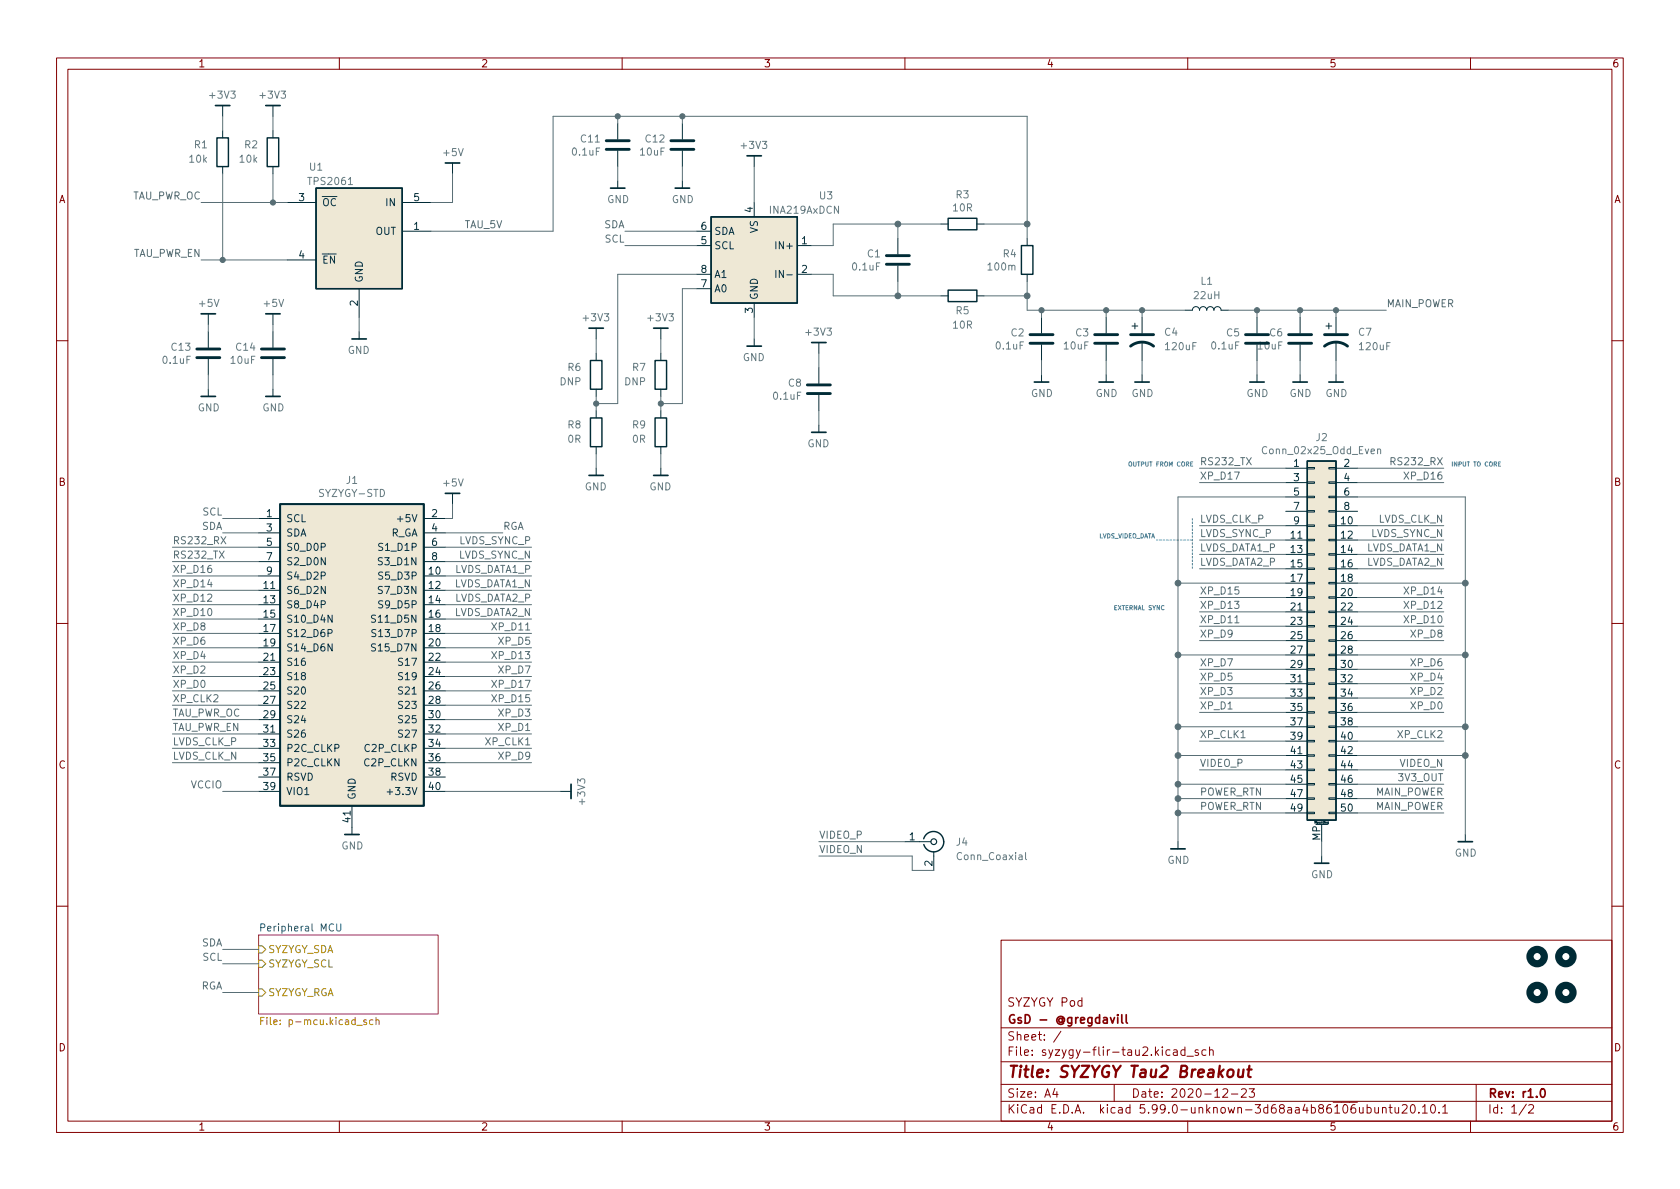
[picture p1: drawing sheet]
<svg xmlns="http://www.w3.org/2000/svg" width="297mm" height="210mm" viewBox="0 0 297 210" stroke-linecap="round" stroke-linejoin="round" font-family="sans-serif">
<g fill="none" stroke="#840000" stroke-width=".18">
<path d="M10 10.2h277v190.1h-277zM12 12.2h273v186.1h-273zM60 10.2v2M110 10.2v2M160 10.2v2M210 10.2v2M260 10.2v2M10 60.2h2M285 60.2h2M10 110.2h2M285 110.2h2M10 160.2h2"/>
<path d="M177 166.3h108v32h-108zM285 160.2h2M60 198.3v2M110 198.3v2M160 198.3v2M177 194.8h108M177 191.8h108M177 187.8h108M177 181.8h108M186.5 192.5l-.4 1h1M186.9 193v1M187.6 182.4l-1.3 1.9"/>
<path d="M197 191.8v3M207.5 185.7h.6v.9M208.1 186l-.5 .1a.29 .29 0 0 0-.2 .2 .29 .29 0 0 0 .2 .3h.5M209.5 185.7l-.4-.1-.3 .3v.4l.1 .3h.6M209.5 185.1v1.5M209.9 186.8h1.1M210 198.3v2M211.9 185.7l-.4-.1-.2 .2 .1 .3 .5 .1v.4h-.6M213.2 185.7l-.4-.1-.3 .3v.4l.1 .3h.6M213.9 185.8l.2-.2 .3 .1 .1 .9M213.9 185.1v1.5M216.2 192.7l.6-.2 .2 .2 .1 .3-1 1h1"/>
<path d="M217.7 193.5h1.2M219.5 192.7l.6-.2 .2 .2 .1 .3-1 1h1M220.9 192.5h.9l-.5 .6 .4 .1v.7l-.2 .1h-.4l-.2-.1M243.1 195.8v1h.4l.2-.1M243.7 195.8v1M244.4 196l.2-.2 .4 .1 .1 .9M244.4 195.8v1M245.6 195.8h.5M245.8 195.3v1.3l.3 .2M246.6 195.8l.1 1h.4l.2-.1M247.3 195.8v1M247.9 195.5l.6-.2 .2 .2 .1 .3-.9 1h.9"/>
<path d="M249.6 195.4l.1-.1a.81 .81 0 0 1 .6 .7 .81 .81 0 0 1-.3 .8h-.1a.81 .81 0 0 1-.6-.6 .81 .81 0 0 1 .3-.8zM250.9 196.7v.1M251.5 195.8l.4-.5v1.5M251.5 196.8h.9M253.1 195.4l.2-.1a.81 .81 0 0 1 .6 .7 .81 .81 0 0 1-.3 .8h-.2a.81 .81 0 0 1-.5-.6 .81 .81 0 0 1 .2-.8zM254.4 196.7v.1M255.1 195.8l.4-.5v1.5M255.1 196.8h.8M260 198.3v2M261 191.8v6.5M269.9 195.3l-1.3 1.9M270.3 195.5l.6-.2 .2 .2 .1 .3-1 1h1"/>
</g>
<path d="M196.3 179.9l.4 1 .4-1M197.6 179.4v.2M197.6 179.9v1M198.3 179.4v1.3l.3 .2M199.1 179.4v1.3l.2 .2M272.6 192.6l.1-.1a.81 .81 0 0 1 .6 .7 .81 .81 0 0 1-.3 .8h-.2a.82 .82 0 0 1-.5-.6 .82 .82 0 0 1 .3-.8z" fill="none" stroke="#840000" stroke-width=".3"/>
<path d="M217.2 189.3a.52 .52 0 0 1 .5-.2 .52 .52 0 0 1 .4 .4l-.1 .6a.55 .55 0 0 1-.5 .4 .55 .55 0 0 1-.5-.4zM219 189.1v1.3a.57 .57 0 0 0 .7-.1M219.9 189.1l-.2 1.4M220.5 189.1h.8M220.9 188.5l-.2 1.7 .1 .2 .3 .1" fill="none" stroke="#840000" stroke-width=".4"/>
<path d="M45.7 165.3h31.8v14h-31.8z" fill="#fff" stroke="#fff" stroke-width=".18"/>
<path d="M45.7 165.3h31.8v14h-31.8z" fill="none" stroke="#840084" stroke-width=".18"/>
<path d="M46.1 164h.6l.1-.2v-.3l-.7-.1v1.2M59.5 163.4v1l.3 .2h.3l.2-.2v-1" fill="none" stroke="#008484" stroke-width=".18"/>
<path d="M46.7 179.9h-.6v1.3M66.5 179.9v1.3M46.1 180.5h.4M65.9 180.4l-.3-.1-.3 .3 .2 .5h.4M66.5 180.5l.2-.2 .3 .1v.8" fill="none" stroke="#b58900" stroke-width=".18"/>
<path d="M45.7 169.8h.7l.6 .6-.6 .7h-.7zM45.7 167.3h.7l.6 .6-.6 .6h-.7zM45.7 174.9h.7l.6 .6-.6 .6h-.7z" fill="none" stroke="#859900" stroke-width=".18"/>
<g fill="none" stroke="#002b36" stroke-width=".25">
<path d="M38.4 24.4h2v5.1h-2zM47.2 24.4h2.1v5.1h-2.1zM55.9 33.3h15.2v17.7h-15.2zM125.7 38.3h15.3v15.3h-15.3zM167.6 38.6h5.1v2h-5.1zM167.6 51.3h5.1v2h-5.1zM180.6 43.4h2v5.1h-2zM104.4 63.7h2v5.1h-2zM104.4 73.9h2v5.1h-2zM115.8 63.7h2.1v5.1h-2.1zM115.8 73.9h2.1v5.1h-2.1zM231.1 81.5h5.1v63.5h-5.1z"/>
<path d="M163.3 148.3a1.8 1.8 0 0 1 2.8-1 1.8 1.8 0 0 1 0 2.9 1.8 1.8 0 0 1-2.8-.9"/>
</g>
<g fill="none" stroke="#002b36" stroke-width=".18">
<path d="M39.4 18.7v1.9M48.3 18.7v1.9M39.4 23.1v1.3M39.4 29.5v1.2M48.3 23.1v1.3M48.3 29.5v1.2M50.8 35.8h5.1M71.1 35.8h5.1M80 28.8v1.9M109.2 21.8v2.8M109.2 26.7v2.8M109.2 32v1.3"/>
<path d="M120.6 21.8v2.8M120.6 26.7v2.8M120.6 32v1.3M133.3 27.6v1.9M133.3 35.8v2.5M166.4 39.6h1.2M172.7 39.6h1.3M36.8 55.5v1.9M36.8 58.7v2.8M48.3 55.5v1.9M48.3 58.7v2.8M50.8 46h5.1"/>
<path d="M63.5 51v5.1M63.5 58.7v1.2M71.1 40.9h5.1M105.4 58v1.9M116.8 58v1.9M123.2 43.4h2.5M123.2 48.5h2.5M123.2 40.9h2.5M123.2 51h2.5M133.3 53.6v2.5M133.3 59.9v1.3M141 43.4h2.5"/>
<path d="M141 48.5h2.5M158.7 42.2v2.8M158.7 47v2.8M166.4 52.3h1.2M172.7 52.3h1.3M181.6 42.2v1.2M181.6 48.5v1.3M184.1 56.1v2.8M195.6 56.1v2.8M200.2 57.7h1M200.7 57.1v1.1M201.9 56.1v2.8"/>
<path d="M209.5 54.9h1.3a.64 .64 0 0 1 .7-.7 .64 .64 0 0 1 .6 .7 .64 .64 0 0 1 .6-.7 .64 .64 0 0 1 .7 .7 .64 .64 0 0 1 .6-.7 .64 .64 0 0 1 .6 .7 .64 .64 0 0 1 .7-.7 .64 .64 0 0 1 .6 .7h1.3M222.2 56.1v2.8M229.9 56.1v2.8M234.4 57.7h1.1M234.9 57.1v1.1M236.2 56.1v2.8M36.8 63.5v2.8M36.8 68.8v1.3M48.3 63.5v2.8M48.3 68.8v1.3M105.4 62.5v1.2M105.4 68.8v1.3"/>
<path d="M105.4 72.6v1.3M105.4 79v1.3M116.8 62.5v1.2M116.8 68.8v1.3M116.8 72.6v1.3M116.8 79v1.3M144.8 60.6v1.9M144.8 65v2.8M144.8 69.8v2.8M144.8 75.2v1.2M184.1 61v2.7M184.1 66.3v1.3"/>
<path d="M195.6 61v2.7M195.6 66.3v1.3M201.9 60.4v3.3M201.9 66.3v1.3M222.2 61v2.7M222.2 66.3v1.3M229.9 61v2.7M229.9 66.3v1.3M236.2 60.4v3.3M236.2 66.3v1.3M45.7 91.7h3.8M45.7 94.2h3.8"/>
<path d="M45.7 96.8h3.8M45.7 99.3h3.8M74.9 91.7h3.8M74.9 94.2h3.8M74.9 96.8h3.8M74.9 99.3h3.8M80 87.2v1.9M105.4 82.8v1.3M116.8 82.8v1.3M227.3 82.8h3.8M227.3 93h3.8M227.3 95.5h3.8"/>
<path d="M227.3 98h3.8M227.3 85.3h3.8M227.3 87.9h3.8M227.3 90.4h3.8M231.1 87.8h1.3v.2h-1.3zM231.1 85.2h1.3v.3h-1.3zM231.1 82.7h1.3v.2h-1.3zM231.1 97.9h1.3v.3h-1.3zM231.1 95.4h1.3v.2h-1.3zM231.1 92.8h1.3v.3h-1.3zM231.1 90.3h1.3v.2h-1.3zM234.9 87.8h1.3v.2h-1.3z"/>
<path d="M234.9 85.2h1.3v.3h-1.3zM234.9 82.7h1.3v.2h-1.3zM234.9 97.9h1.3v.3h-1.3zM234.9 95.4h1.3v.2h-1.3zM234.9 92.8h1.3v.3h-1.3zM234.9 90.3h1.3v.2h-1.3zM236.2 82.8h3.8M236.2 93h3.8M236.2 95.5h3.8M236.2 98h3.8M236.2 85.3h3.8M236.2 87.9h3.8"/>
<path d="M236.2 90.4h3.8M45.7 101.8h3.8M45.7 104.4h3.8M45.7 106.9h3.8M45.7 109.5h3.8M45.7 112h3.8M45.7 114.5h3.8M45.7 117.1h3.8M45.7 119.6h3.8M74.9 101.8h3.8M74.9 104.4h3.8M74.9 106.9h3.8"/>
<path d="M74.9 109.5h3.8M74.9 112h3.8M74.9 114.5h3.8M74.9 117.1h3.8M74.9 119.6h3.8M227.3 100.6h3.8M227.3 103.1h3.8M227.3 105.7h3.8M227.3 108.2h3.8M227.3 110.7h3.8M227.3 113.3h3.8M227.3 115.8h3.8"/>
<path d="M227.3 118.4h3.8M231.1 118.2h1.3v.3h-1.3zM231.1 115.7h1.3v.2h-1.3zM231.1 110.6h1.3v.3h-1.3zM231.1 108.1h1.3v.2h-1.3zM231.1 105.5h1.3v.3h-1.3zM231.1 103h1.3v.2h-1.3zM231.1 113.2h1.3v.2h-1.3zM231.1 100.5h1.3v.2h-1.3zM234.9 118.2h1.3v.3h-1.3zM234.9 115.7h1.3v.2h-1.3zM234.9 110.6h1.3v.3h-1.3z"/>
<path d="M234.9 108.1h1.3v.2h-1.3zM234.9 105.5h1.3v.3h-1.3zM234.9 103h1.3v.2h-1.3zM234.9 113.2h1.3v.2h-1.3zM234.9 100.5h1.3v.2h-1.3zM236.2 100.6h3.8M236.2 103.1h3.8M236.2 105.7h3.8M236.2 108.2h3.8M236.2 110.7h3.8M236.2 113.3h3.8M236.2 115.8h3.8"/>
<path d="M236.2 118.4h3.8M45.7 122.2h3.8M45.7 124.7h3.8M45.7 127.2h3.8M45.7 129.8h3.8M45.7 132.3h3.8M45.7 134.9h3.8M45.7 137.4h3.8M45.7 139.9h3.8M74.9 122.2h3.8M74.9 124.7h3.8M74.9 127.2h3.8"/>
<path d="M74.9 129.8h3.8M74.9 132.3h3.8M74.9 134.9h3.8M74.9 137.4h3.8M74.9 139.9h3.8M99.1 139.9h1.9M227.3 120.9h3.8M227.3 123.4h3.8M227.3 126h3.8M227.3 128.5h3.8M227.3 131.1h3.8M227.3 133.6h3.8"/>
<path d="M227.3 136.1h3.8M227.3 138.7h3.8M231.1 120.8h1.3v.2h-1.3zM231.1 123.3h1.3v.3h-1.3zM231.1 125.9h1.3v.2h-1.3zM231.1 128.4h1.3v.2h-1.3zM231.1 130.9h1.3v.3h-1.3zM231.1 133.5h1.3v.2h-1.3zM231.1 136h1.3v.3h-1.3zM231.1 138.6h1.3v.2h-1.3zM234.9 120.8h1.3v.2h-1.3zM234.9 123.3h1.3v.3h-1.3z"/>
<path d="M234.9 125.9h1.3v.2h-1.3zM234.9 128.4h1.3v.2h-1.3zM234.9 130.9h1.3v.3h-1.3zM234.9 133.5h1.3v.2h-1.3zM234.9 136h1.3v.3h-1.3zM234.9 138.6h1.3v.2h-1.3zM236.2 120.9h3.8M236.2 123.4h3.8M236.2 126h3.8M236.2 128.5h3.8M236.2 131.1h3.8M236.2 133.6h3.8"/>
<path d="M236.2 136.1h3.8M236.2 138.7h3.8M62.2 142.5v5.1M160 148.8h4.6M165.1 150.6v3.3M208.3 148.8v1.3M227.3 141.2h3.8M227.3 143.8h3.8M231.1 141.1h1.3v.2h-1.3zM231.1 143.6h1.3v.3h-1.3zM232.7 145.8h2M233.7 145.8v3"/>
<path d="M233.7 151.4v1.2M234.9 145.3v.4h-.2M234.9 145.4h-.2v.2h.2M234.9 141.1h1.3v.2h-1.3zM234.9 143.6h1.3v.3h-1.3zM236.2 141.2h3.8M236.2 143.8h3.8M259.1 147.6v1.2"/>
</g>
<g fill="#eee8d5" stroke="#eee8d5" stroke-width=".18">
<path d="M49.5 89.1h25.4v53.4h-25.4z"/>
<path d="M125.7 38.3h15.3v15.3h-15.3z"/>
<path d="M231.1 81.5h5.1v63.5h-5.1z"/>
<path d="M55.9 33.3h15.2v17.7h-15.2z"/>
</g>
<path d="M49.5 89.1h25.4v53.4h-25.4z" fill="none" stroke="#002b36" stroke-width=".33"/>
<path d="M137.2 42.7v1.3M137.2 47.8v1.3M58 112l.6-.1 .1-.2v-.3l-.7-.1v1.3M58.7 108.8v1.2l-.7-1.2v1.2M58.7 113.9v1.2l-.7-1.2v1.2M66.4 108.8h-.5l-.2 .1v.4l.6 .2 .1 .3-.2 .2h-.5M66.4 113.9h-.5l-.2 .1v.3l.6 .3 .1 .3-.2 .2h-.5M66.5 111.4l-.5-.1-.2 .1v.4l.5 .2 .2 .3-.3 .3-.5-.1M68.5 140h.9" fill="none" stroke="#073642" stroke-width=".18"/>
<g fill="none" stroke="#002b36" stroke-width=".3">
<path d="M38.1 18.7h2.5M47 18.7h2.5M78.7 28.8h2.6M107.9 33.3h2.6M119.4 33.3h2.5M132.1 27.6h2.5M35.6 55.5h2.5M47 55.5h2.5M62.2 59.9h2.6M104.1 58h2.6M115.6 58h2.5M35.6 70.1h2.5"/>
<path d="M47 70.1h2.5M132.1 61.2h2.5M143.5 76.4h2.5M143.5 60.6h2.5M182.9 67.6h2.5M194.3 67.6h2.5M200.7 67.6h2.5M221 67.6h2.5M228.6 67.6h2.5M234.9 67.6h2.6M78.7 87.2h2.6M104.1 84.1h2.6"/>
<path d="M115.6 84.1h2.5M101 138.7v2.5M61 147.6h2.5M207 150.1h2.5M232.4 152.6h2.5M257.8 148.8h2.5"/>
</g>
<g fill="none" stroke="#002b36" stroke-width="1.3">
<circle cx="271.8" cy="169.2" r="1.27"/>
<circle cx="271.8" cy="175.5" r="1.27"/>
<circle cx="276.9" cy="175.5" r="1.27"/>
<circle cx="276.9" cy="169.2" r="1.27"/>
</g>
<g fill="none" stroke="#002b36" stroke-width=".51">
<path d="M107.2 26.4h4.1M107.2 24.9h4.1M118.6 26.4h4.1M118.6 24.9h4.1M156.7 46.7h4.1M156.7 45.2h4.1M182.1 59.2h4.1M193.5 59.2h4.1M199.9 59.2h4.1M220.2 59.2h4.1M227.8 59.2h4.1M234.2 59.2h4.1"/>
<path d="M34.8 63.2h4.1M34.8 61.7h4.1M46.2 63.2h4.1M46.2 61.7h4.1M142.7 69.6h4.1M142.7 68.1h4.1M182.1 60.7h4.1M193.5 60.7h4.1M199.9 61.2a3.3 3.3 0 0 1 4.1 0M220.2 60.7h4.1M227.8 60.7h4.1M234.2 61.2a3.3 3.3 0 0 1 4.1 0"/>
</g>
<circle cx="165.1" cy="148.8" r=".51" fill="none" stroke="#002b36" stroke-width=".2"/>
<path d="M243.6 79.5l.1-.1 .4 .1v.7M243.6 79.4v.8M181.3 150.8v1l.2 .2" fill="none" stroke="#657b83" stroke-width=".18"/>
<g fill="none" stroke="#586e75" stroke-width=".18">
<path d="M35.6 35.8h15.2M39.4 20.6v2.5M39.4 30.7v15.3M48.3 20.6v2.5M48.3 30.7v5.1M80 30.7v5.1h-3.8M109.2 20.6v1.2M109.2 29.5v2.5M120.6 20.6v1.2M120.6 29.5v2.5M133.3 29.5v6.3M158.7 39.6v2.6"/>
<path d="M166.4 39.6h-19.1v3.8h-3.8M174 39.6h7.6M35.6 46h15.2M36.8 57.4v1.3M48.3 57.4v1.3M63.5 56.1v2.6M76.2 40.9h21.6v-20.3h83.8v21.6M105.4 59.9v2.6M110.5 43.4h12.7M110.5 40.9h12.7M116.8 59.9v2.6M123.2 48.5h-14v22.9h-3.8"/>
<path d="M123.2 51h-2.6v20.4h-3.8M133.3 56.1v3.8M143.5 48.5h3.8v3.8h19.1M158.7 49.8v2.5M174 52.3h7.6M181.6 49.8v5.1h27.9M184.1 54.9v1.2M195.6 54.9v1.2M201.9 54.9v1.2M217.2 54.9h27.9M222.2 54.9v1.2M229.9 54.9v1.2"/>
<path d="M236.2 54.9v1.2M36.8 66.3v2.5M48.3 66.3v2.5M105.4 70.1v2.5M116.8 70.1v2.5M144.8 62.5v2.5M144.8 72.6v2.6M184.1 63.7v2.6M195.6 63.7v2.6M201.9 63.7v2.6M222.2 63.7v2.6M229.9 63.7v2.6"/>
<path d="M236.2 63.7v2.6M30.5 96.8h15.2M30.5 99.3h15.2M39.1 94.9l.8 1.3M39.4 91.7h6.3M39.4 94.2h6.3M39.9 94.9l-.8 1.3M78.7 94.2h10.2M78.7 96.8h15.3M78.7 99.3h15.3M80 89.1v2.6h-1.3M105.4 80.3v2.5"/>
<path d="M116.8 80.3v2.5M212.1 98h15.2M212.1 85.3h15.2M212.1 82.8h15.2M212.1 95.5h15.2M212.1 93h15.2M227.3 87.9h-19v60.9M240 87.9h19.1v59.7M240 98h15.3M240 85.3h15.3M240 82.8h15.3M240 95.5h15.3"/>
<path d="M240 93h15.3M245.9 81.6l.6-.1 .2-.1-.1-.4-.7-.1v1.3M30.5 106.9h15.2M30.5 114.5h15.2M30.5 117.1h15.2M30.5 104.4h15.2M30.5 119.6h15.2M30.5 112h15.2M30.5 109.5h15.2M30.5 101.8h15.2M78.7 106.9h15.3M78.7 114.5h15.3"/>
<path d="M78.7 117.1h15.3M78.7 104.4h15.3M78.7 119.6h15.3M78.7 112h15.3M78.7 109.5h15.3M78.7 101.8h15.3M208.3 103.1h19M208.3 115.8h19M212.1 105.7h15.2M212.1 108.2h15.2M212.1 110.7h15.2M212.1 113.3h15.2"/>
<path d="M212.1 100.6h15.2M212.1 118.4h15.2M218.3 110.1h.8M240 103.1h19.1M240 105.7h15.3M240 108.2h15.3M240 110.7h15.3M240 115.8h19.1M240 113.3h15.3M240 100.6h15.3M240 118.4h15.3M30.5 132.3h15.2"/>
<path d="M30.5 134.9h15.2M30.5 122.2h15.2M30.5 124.7h15.2M30.5 127.2h15.2M30.5 129.8h15.2M39.4 139.9h6.3M78.7 132.3h15.3M78.7 134.9h15.3M78.7 139.9h20.4M78.7 122.2h15.3M78.7 124.7h15.3M78.7 127.2h15.3"/>
<path d="M78.7 129.8h15.3M208.3 128.5h19M208.3 133.6h19M208.3 138.7h19M212.1 126h15.2M212.1 120.9h15.2M212.1 123.4h15.2M212.1 131.1h15.2M212.1 136.1h15.2M219.4 130.5h.7M240 126h15.3M240 128.5h19.1"/>
<path d="M240 133.6h19.1M240 120.9h15.3M240 123.4h15.3M240 131.1h15.3M240 136.1h15.3M240 138.7h15.3M144.8 151.4h16.5v2.5h3.8M144.8 148.8h15.2M208.3 141.2h19M208.3 143.8h19M233.7 148.8v2.6M240 141.2h15.3"/>
<path d="M240 143.8h15.3M39.4 167.9h6.3M39.4 170.4h6.3M39.4 175.5h6.3"/>
</g>
<path d="M210.9 81.7h-.4v.7h.4M264.9 82h.3M265.3 81.7h-.4v.7h.4" fill="none" stroke="#268bd2" stroke-width=".18"/>
<path d="M210.8 91.7v8.9M210.8 95.5h-6.3" fill="none" stroke="#268bd2" stroke-width=".18" stroke-dasharray=".3 .3"/>
<g fill="#586e75" stroke="#586e75" stroke-width=".18">
<circle cx="39.4" cy="46" r=".46"/>
<circle cx="48.3" cy="35.8" r=".46"/>
<circle cx="105.4" cy="71.4" r=".46"/>
<circle cx="109.2" cy="20.6" r=".46"/>
<circle cx="120.6" cy="20.6" r=".46"/>
<circle cx="208.3" cy="133.6" r=".51"/>
<circle cx="208.3" cy="138.7" r=".51"/>
<circle cx="208.3" cy="141.2" r=".51"/>
<circle cx="208.3" cy="128.5" r=".51"/>
<circle cx="208.3" cy="143.8" r=".51"/>
<circle cx="116.8" cy="71.4" r=".46"/>
<circle cx="181.6" cy="39.6" r=".51"/>
<circle cx="181.6" cy="52.3" r=".51"/>
<circle cx="158.8" cy="39.6" r=".51"/>
<circle cx="158.8" cy="52.3" r=".51"/>
<circle cx="184.1" cy="54.9" r=".46"/>
<circle cx="195.6" cy="54.9" r=".46"/>
<circle cx="259.1" cy="103.1" r=".51"/>
<circle cx="259.1" cy="115.8" r=".51"/>
<circle cx="259.1" cy="128.5" r=".51"/>
<circle cx="259.1" cy="133.6" r=".51"/>
<circle cx="229.9" cy="54.9" r=".46"/>
<circle cx="236.2" cy="54.9" r=".46"/>
<circle cx="222.2" cy="54.9" r=".46"/>
<circle cx="201.9" cy="54.9" r=".46"/>
<circle cx="208.3" cy="103.1" r=".51"/>
<circle cx="208.3" cy="115.8" r=".51"/>
</g>
<text font-size="2.8" fill="#840000" x="178" y="190.6">Title: SYZYGY Tau2 Breakout</text>
<g font-size="2.1" fill="#840000">
<text x="178" y="178">SYZYGY Pod</text>
<text x="178" y="184">Sheet: /</text>
<text x="178" y="181">GsD - @gregdavill</text>
<text x="178" y="186.7">File: syzygy-flir-tau2.kicad_sch</text>
<text x="178" y="196.9">KiCad E.D.A. kicad 5.99.0-unknown-3d68aa4b86~106~ubuntu20.10.1</text>
<text x="178" y="194.1">Size: A4</text>
<text x="200" y="194.1">Date: 2020-12-23</text>
<text x="263" y="194.1">Rev: r1.0</text>
<text x="263" y="196.9">Id: 1/2</text>
</g>
<g font-size="1.8" fill="#840000">
<text x="35" y="11.9">1</text>
<text x="85" y="11.9">2</text>
<text x="135" y="11.9">3</text>
<text x="185" y="11.9">4</text>
<text x="235" y="11.9">5</text>
<text x="285" y="11.9">6</text>
<text x="10.3" y="35.9">A</text>
<text x="285.3" y="35.9">A</text>
<text x="10.3" y="85.9">B</text>
<text x="285.3" y="85.9">B</text>
<text x="10.3" y="135.9">C</text>
<text x="285.3" y="135.9">C</text>
<text x="10.3" y="185.9">D</text>
<text x="285.3" y="185.9">D</text>
<text x="35" y="199.9">1</text>
<text x="85" y="199.9">2</text>
<text x="135" y="199.9">3</text>
<text x="185" y="199.9">4</text>
<text x="235" y="199.9">5</text>
<text x="285" y="199.9">6</text>
</g>
<g font-size="1.8" fill="#657b83">
<text x="37.2" y="17.4">+3V3</text>
<text x="46.1" y="17.4">+3V3</text>
<text x="33.6" y="28.8">10k</text>
<text x="34.4" y="26.2">R1</text>
<text x="42.4" y="28.8">10k</text>
<text x="43.3" y="26.2">R2</text>
<text x="78.5" y="27.6">+5V</text>
<text x="101.3" y="27.5">0.1uF</text>
<text x="102.8" y="25.2">C11</text>
<text x="113.3" y="27.5">10uF</text>
<text x="114.2" y="25.2">C12</text>
<text x="131.2" y="26.3">+3V3</text>
<text x="54.7" y="32.7">TPS2061</text>
<text x="54.7" y="30.2">U1</text>
<text x="107.3" y="35.9">GND</text>
<text x="118.8" y="35.9">GND</text>
<text x="144.9" y="35.2">U3</text>
<text x="169" y="35.1">R3</text>
<text x="136.2" y="37.8">INA219AxDCN</text>
<text x="168.6" y="37.4">10R</text>
<text x="150.8" y="47.8">0.1uF</text>
<text x="153.4" y="45.5">C1</text>
<text x="174.8" y="47.8">100m</text>
<text x="177.4" y="45.5">R4</text>
<text x="211.2" y="52.9">22uH</text>
<text x="212.3" y="50.3">L1</text>
<text x="35.3" y="54.3">+5V</text>
<text x="46.7" y="54.3">+5V</text>
<text x="103.2" y="56.8">+3V3</text>
<text x="114.7" y="56.8">+3V3</text>
<text x="142.6" y="59.3">+3V3</text>
<text x="168.6" y="58.1">10R</text>
<text x="169" y="55.6">R5</text>
<text x="178.8" y="59.5">C2</text>
<text x="190.2" y="59.5">C3</text>
<text x="205.9" y="59.4">C4</text>
<text x="216.9" y="59.5">C5</text>
<text x="224.5" y="59.5">C6</text>
<text x="240.2" y="59.4">C7</text>
<text x="28.9" y="64.3">0.1uF</text>
<text x="30.4" y="62">C13</text>
<text x="40.9" y="64.3">10uF</text>
<text x="41.8" y="62">C14</text>
<text x="61.5" y="62.6">GND</text>
<text x="100.4" y="65.6">R6</text>
<text x="111.9" y="65.6">R7</text>
<text x="131.3" y="63.8">GND</text>
<text x="176.2" y="61.8">0.1uF</text>
<text x="188.2" y="61.8">10uF</text>
<text x="206.2" y="61.9">120uF</text>
<text x="214.3" y="61.8">0.1uF</text>
<text x="222.5" y="61.8">10uF</text>
<text x="240.5" y="61.9">120uF</text>
<text x="99" y="68.1">DNP</text>
<text x="110.4" y="68.1">DNP</text>
<text x="136.8" y="70.7">0.1uF</text>
<text x="139.4" y="68.4">C8</text>
<text x="182.3" y="70.2">GND</text>
<text x="193.7" y="70.2">GND</text>
<text x="200" y="70.2">GND</text>
<text x="220.4" y="70.2">GND</text>
<text x="228" y="70.2">GND</text>
<text x="234.3" y="70.2">GND</text>
<text x="34.9" y="72.7">GND</text>
<text x="46.4" y="72.7">GND</text>
<text x="100.4" y="75.7">R8</text>
<text x="111.9" y="75.7">R9</text>
<text x="232.7" y="78">J2</text>
<text x="100.4" y="78.3">0R</text>
<text x="111.9" y="78.3">0R</text>
<text x="142.7" y="79.1">GND</text>
<text x="223.6" y="80.3">Conn_02x25_Odd_Even</text>
<text x="56.6" y="87.9">SYZYGY-STD</text>
<text x="61.2" y="85.6">J1</text>
<text x="78.5" y="86">+5V</text>
<text x="103.4" y="86.7">GND</text>
<text x="114.8" y="86.7">GND</text>
<text x="103.5" y="142.1" transform="rotate(-90 103.5 142.1)">+3V3</text>
<text x="169.1" y="149.5">J4</text>
<text x="60.3" y="150.2">GND</text>
<text x="169.4" y="152.1">Conn_Coaxial</text>
<text x="206.4" y="152.7">GND</text>
<text x="231.8" y="155.3">GND</text>
<text x="257.2" y="151.5">GND</text>
</g>
<g font-size="1.8" fill="#586e75">
<text x="23.2" y="35.3">TAU_PWR_OC</text>
<text x="82.1" y="40.3">TAU_5V</text>
<text x="106.8" y="40.3">SDA</text>
<text x="23.4" y="45.4">TAU_PWR_EN</text>
<text x="107" y="42.9">SCL</text>
<text x="245.1" y="54.3">MAIN_POWER</text>
<text x="212.1" y="82.3">RS232_TX</text>
<text x="246.4" y="82.3">RS232_RX</text>
<text x="212.1" y="84.8">XP_D17</text>
<text x="248.7" y="84.8">XP_D16</text>
<text x="35.6" y="93.7">SDA</text>
<text x="35.8" y="91.1">SCL</text>
<text x="88.9" y="93.7">RGA</text>
<text x="212.1" y="95">LVDS_SYNC_P</text>
<text x="212.1" y="92.4">LVDS_CLK_P</text>
<text x="242.4" y="95">LVDS_SYNC_N</text>
<text x="243.7" y="92.4">LVDS_CLK_N</text>
<text x="30.5" y="101.3">XP_D16</text>
<text x="30.5" y="98.8">RS232_TX</text>
<text x="30.5" y="96.2">RS232_RX</text>
<text x="80.2" y="101.3">LVDS_DATA1_P</text>
<text x="81.1" y="98.8">LVDS_SYNC_N</text>
<text x="81.2" y="96.2">LVDS_SYNC_P</text>
<text x="212.1" y="100">LVDS_DATA2_P</text>
<text x="212.1" y="97.5">LVDS_DATA1_P</text>
<text x="241.4" y="97.5">LVDS_DATA1_N</text>
<text x="241.4" y="100">LVDS_DATA2_N</text>
<text x="30.5" y="106.4">XP_D12</text>
<text x="30.5" y="103.8">XP_D14</text>
<text x="80.1" y="103.8">LVDS_DATA1_N</text>
<text x="80.2" y="106.4">LVDS_DATA2_P</text>
<text x="212.1" y="105.1">XP_D15</text>
<text x="212.1" y="107.7">XP_D13</text>
<text x="248.7" y="107.7">XP_D12</text>
<text x="248.7" y="105.1">XP_D14</text>
<text x="30.5" y="111.5">XP_D8</text>
<text x="30.5" y="108.9">XP_D10</text>
<text x="80.1" y="108.9">LVDS_DATA2_N</text>
<text x="87.4" y="111.5">XP_D11</text>
<text x="212.1" y="110.2">XP_D11</text>
<text x="212.1" y="112.7">XP_D9</text>
<text x="248.7" y="110.2">XP_D10</text>
<text x="249.7" y="112.7">XP_D8</text>
<text x="30.5" y="114">XP_D6</text>
<text x="30.5" y="119.1">XP_D2</text>
<text x="30.5" y="116.5">XP_D4</text>
<text x="87.4" y="116.5">XP_D13</text>
<text x="88.4" y="119.1">XP_D7</text>
<text x="88.4" y="114">XP_D5</text>
<text x="212.1" y="117.8">XP_D7</text>
<text x="249.7" y="117.8">XP_D6</text>
<text x="30.5" y="124.2">XP_CLK2</text>
<text x="30.5" y="121.6">XP_D0</text>
<text x="87.4" y="124.2">XP_D15</text>
<text x="87.4" y="121.6">XP_D17</text>
<text x="212.1" y="120.4">XP_D5</text>
<text x="212.1" y="122.9">XP_D3</text>
<text x="212.1" y="125.4">XP_D1</text>
<text x="249.7" y="125.4">XP_D0</text>
<text x="249.7" y="122.9">XP_D2</text>
<text x="249.7" y="120.4">XP_D4</text>
<text x="30.5" y="126.7">TAU_PWR_OC</text>
<text x="30.5" y="129.2">TAU_PWR_EN</text>
<text x="30.5" y="131.8">LVDS_CLK_P</text>
<text x="86" y="131.8">XP_CLK1</text>
<text x="88.4" y="129.2">XP_D1</text>
<text x="88.4" y="126.7">XP_D3</text>
<text x="212.1" y="130.5">XP_CLK1</text>
<text x="247.3" y="130.5">XP_CLK2</text>
<text x="30.5" y="134.3">LVDS_CLK_N</text>
<text x="88.4" y="134.3">XP_D9</text>
<text x="212.1" y="135.6">VIDEO_P</text>
<text x="247.5" y="135.6">VIDEO_N</text>
<text x="33.8" y="139.4">VCCIO</text>
<text x="212.1" y="140.7">POWER_RTN</text>
<text x="212.1" y="143.2">POWER_RTN</text>
<text x="243.1" y="140.7">MAIN_POWER</text>
<text x="243.1" y="143.2">MAIN_POWER</text>
<text x="247.4" y="138.1">3V3_OUT</text>
<text x="144.8" y="148.3">VIDEO_P</text>
<text x="144.8" y="150.8">VIDEO_N</text>
<text x="35.6" y="167.3">SDA</text>
<text x="35.8" y="169.9">SCL</text>
<text x="35.4" y="175">RGA</text>
</g>
<g font-size="1.8" fill="#073642">
<text x="52.8" y="35.6">3</text>
<text x="73.2" y="35.6">5</text>
<text x="56.9" y="36.4">~OC</text>
<text x="66.4" y="41.5">OUT</text>
<text x="68.3" y="36.4">IN</text>
<text x="73.2" y="40.6">1</text>
<text x="124" y="40.6">6</text>
<text x="126.2" y="41.5">SDA</text>
<text x="133.1" y="37.6" transform="rotate(-90 133.1 37.6)">4</text>
<text x="134" y="41.2" transform="rotate(-90 134 41.2)">VS</text>
<text x="52.8" y="45.7">4</text>
<text x="56.9" y="46.6">~EN</text>
<text x="124" y="43.2">5</text>
<text x="126.2" y="44.1">SCL</text>
<text x="137.7" y="44.1">IN+</text>
<text x="141.7" y="43.2">1</text>
<text x="64.1" y="50" transform="rotate(-90 64.1 50)">GND</text>
<text x="124" y="50.8">7</text>
<text x="124" y="48.3">8</text>
<text x="126.2" y="51.7">A0</text>
<text x="126.2" y="49.1">A1</text>
<text x="134" y="53.1" transform="rotate(-90 134 53.1)">GND</text>
<text x="138.1" y="49.1">IN-</text>
<text x="141.7" y="48.3">2</text>
<text x="63.2" y="54.1" transform="rotate(-90 63.2 54.1)">2</text>
<text x="133.1" y="55.4" transform="rotate(-90 133.1 55.4)">3</text>
<text x="228.7" y="82.5">1</text>
<text x="237.6" y="82.5">2</text>
<text x="228.7" y="85.1">3</text>
<text x="228.7" y="87.6">5</text>
<text x="237.6" y="85.1">4</text>
<text x="237.6" y="87.6">6</text>
<text x="47.1" y="91.4">1</text>
<text x="47.1" y="94">3</text>
<text x="50.5" y="92.3">SCL</text>
<text x="50.5" y="94.9">SDA</text>
<text x="69" y="94.9">R_GA</text>
<text x="70.7" y="92.3">+5V</text>
<text x="76.3" y="91.4">2</text>
<text x="76.3" y="94">4</text>
<text x="228.3" y="95.2">11</text>
<text x="228.7" y="90.2">7</text>
<text x="228.7" y="92.7">9</text>
<text x="237.1" y="92.7">10</text>
<text x="237.1" y="95.2">12</text>
<text x="237.6" y="90.2">8</text>
<text x="47.1" y="96.5">5</text>
<text x="47.1" y="99.1">7</text>
<text x="47.1" y="101.6">9</text>
<text x="50.5" y="97.4">S0_D0P</text>
<text x="50.5" y="99.9">S2_D0N</text>
<text x="67.2" y="99.9">S3_D1N</text>
<text x="67.3" y="97.4">S1_D1P</text>
<text x="75.9" y="101.6">10</text>
<text x="76.3" y="96.5">6</text>
<text x="76.3" y="99.1">8</text>
<text x="228.3" y="97.8">13</text>
<text x="228.3" y="100.3">15</text>
<text x="237.1" y="97.8">14</text>
<text x="237.1" y="100.3">16</text>
<text x="46.6" y="104.1">11</text>
<text x="46.6" y="106.7">13</text>
<text x="50.5" y="105">S6_D2N</text>
<text x="50.5" y="107.6">S8_D4P</text>
<text x="50.5" y="102.5">S4_D2P</text>
<text x="67.2" y="105">S7_D3N</text>
<text x="67.3" y="102.5">S5_D3P</text>
<text x="67.3" y="107.6">S9_D5P</text>
<text x="75.9" y="104.1">12</text>
<text x="75.9" y="106.7">14</text>
<text x="228.3" y="102.9">17</text>
<text x="228.3" y="105.4">19</text>
<text x="228.3" y="107.9">21</text>
<text x="237.1" y="102.9">18</text>
<text x="237.1" y="105.4">20</text>
<text x="237.1" y="107.9">22</text>
<text x="46.6" y="109.2">15</text>
<text x="46.6" y="111.8">17</text>
<text x="50.5" y="110.1">S10_D4N</text>
<text x="50.5" y="112.6">S12_D6P</text>
<text x="66.2" y="110.1">S11_D5N</text>
<text x="66.3" y="112.6">S13_D7P</text>
<text x="75.9" y="109.2">16</text>
<text x="75.9" y="111.8">18</text>
<text x="228.3" y="110.5">23</text>
<text x="228.3" y="113">25</text>
<text x="237.1" y="110.5">24</text>
<text x="237.1" y="113">26</text>
<text x="46.6" y="114.3">19</text>
<text x="46.6" y="116.8">21</text>
<text x="46.6" y="119.4">23</text>
<text x="50.5" y="115.2">S14_D6N</text>
<text x="50.5" y="117.7">S16</text>
<text x="66.2" y="115.2">S15_D7N</text>
<text x="70.8" y="117.7">S17</text>
<text x="75.9" y="114.3">20</text>
<text x="75.9" y="116.8">22</text>
<text x="75.9" y="119.4">24</text>
<text x="228.3" y="115.6">27</text>
<text x="228.3" y="118.1">29</text>
<text x="237.1" y="115.6">28</text>
<text x="237.1" y="118.1">30</text>
<text x="46.6" y="121.9">25</text>
<text x="46.6" y="124.5">27</text>
<text x="50.5" y="120.3">S18</text>
<text x="50.5" y="122.8">S20</text>
<text x="50.5" y="125.3">S22</text>
<text x="70.8" y="120.3">S19</text>
<text x="70.8" y="122.8">S21</text>
<text x="70.8" y="125.3">S23</text>
<text x="75.9" y="121.9">26</text>
<text x="75.9" y="124.5">28</text>
<text x="228.3" y="120.6">31</text>
<text x="228.3" y="123.2">33</text>
<text x="228.3" y="125.7">35</text>
<text x="237.1" y="120.6">32</text>
<text x="237.1" y="123.2">34</text>
<text x="237.1" y="125.7">36</text>
<text x="46.6" y="127">29</text>
<text x="46.6" y="129.5">31</text>
<text x="50.5" y="127.9">S24</text>
<text x="50.5" y="130.4">S26</text>
<text x="70.8" y="127.9">S25</text>
<text x="70.8" y="130.4">S27</text>
<text x="75.9" y="127">30</text>
<text x="75.9" y="129.5">32</text>
<text x="228.3" y="128.3">37</text>
<text x="228.3" y="130.8">39</text>
<text x="237.1" y="128.3">38</text>
<text x="237.1" y="130.8">40</text>
<text x="46.6" y="132.1">33</text>
<text x="46.6" y="134.6">35</text>
<text x="46.6" y="137.2">37</text>
<text x="50.5" y="133">P2C_CLKP</text>
<text x="50.5" y="135.5">P2C_CLKN</text>
<text x="64.6" y="135.5">C2P_CLKN</text>
<text x="64.7" y="133">C2P_CLKP</text>
<text x="75.9" y="132.1">34</text>
<text x="75.9" y="134.6">36</text>
<text x="75.9" y="137.2">38</text>
<text x="228.3" y="133.3">41</text>
<text x="228.3" y="135.9">43</text>
<text x="237.1" y="133.3">42</text>
<text x="237.1" y="135.9">44</text>
<text x="46.6" y="139.7">39</text>
<text x="50.5" y="138">RSVD</text>
<text x="50.5" y="140.6">VIO1</text>
<text x="62.9" y="141.5" transform="rotate(-90 62.9 141.5)">GND</text>
<text x="69" y="138">RSVD</text>
<text x="69.2" y="140.6">+3.3V</text>
<text x="75.9" y="139.7">40</text>
<text x="228.3" y="138.4">45</text>
<text x="228.3" y="141">47</text>
<text x="228.3" y="143.5">49</text>
<text x="237.1" y="138.4">46</text>
<text x="237.1" y="141">48</text>
<text x="237.1" y="143.5">50</text>
<text x="62" y="145.4" transform="rotate(-90 62 145.4)">41</text>
<text x="160.8" y="148.6">1</text>
<text x="233.4" y="148.6" transform="rotate(-90 233.4 148.6)">MP</text>
<text x="164.8" y="153.1" transform="rotate(-90 164.8 153.1)">2</text>
</g>
<text font-size="1.8" fill="#008484" x="46.6" y="164.7">Peripheral MCU</text>
<g font-size="1.8" fill="#859900">
<text x="47.4" y="171.1">SYZYGY_SCL</text>
<text x="47.4" y="168.5">SYZYGY_SDA</text>
<text x="47.4" y="176.1">SYZYGY_RGA</text>
</g>
<text font-size="1.8" fill="#b58900" x="47.3" y="181.2">File: p-mcu.kicad_sch</text>
<g font-size="1.1" fill="#268bd2">
<text x="199.4" y="82.5">OUTPUT FROM CORE</text>
<text x="256.5" y="82.5">INPUT TO CORE</text>
<text x="194.3" y="95.2">LVDS_VIDEO_DATA</text>
<text x="196.8" y="107.9">EXTERNAL SYNC</text>
</g>
<text font-size=".5" fill="#002b36" x="232.5" y="145.6">Mounting</text>
</svg>
